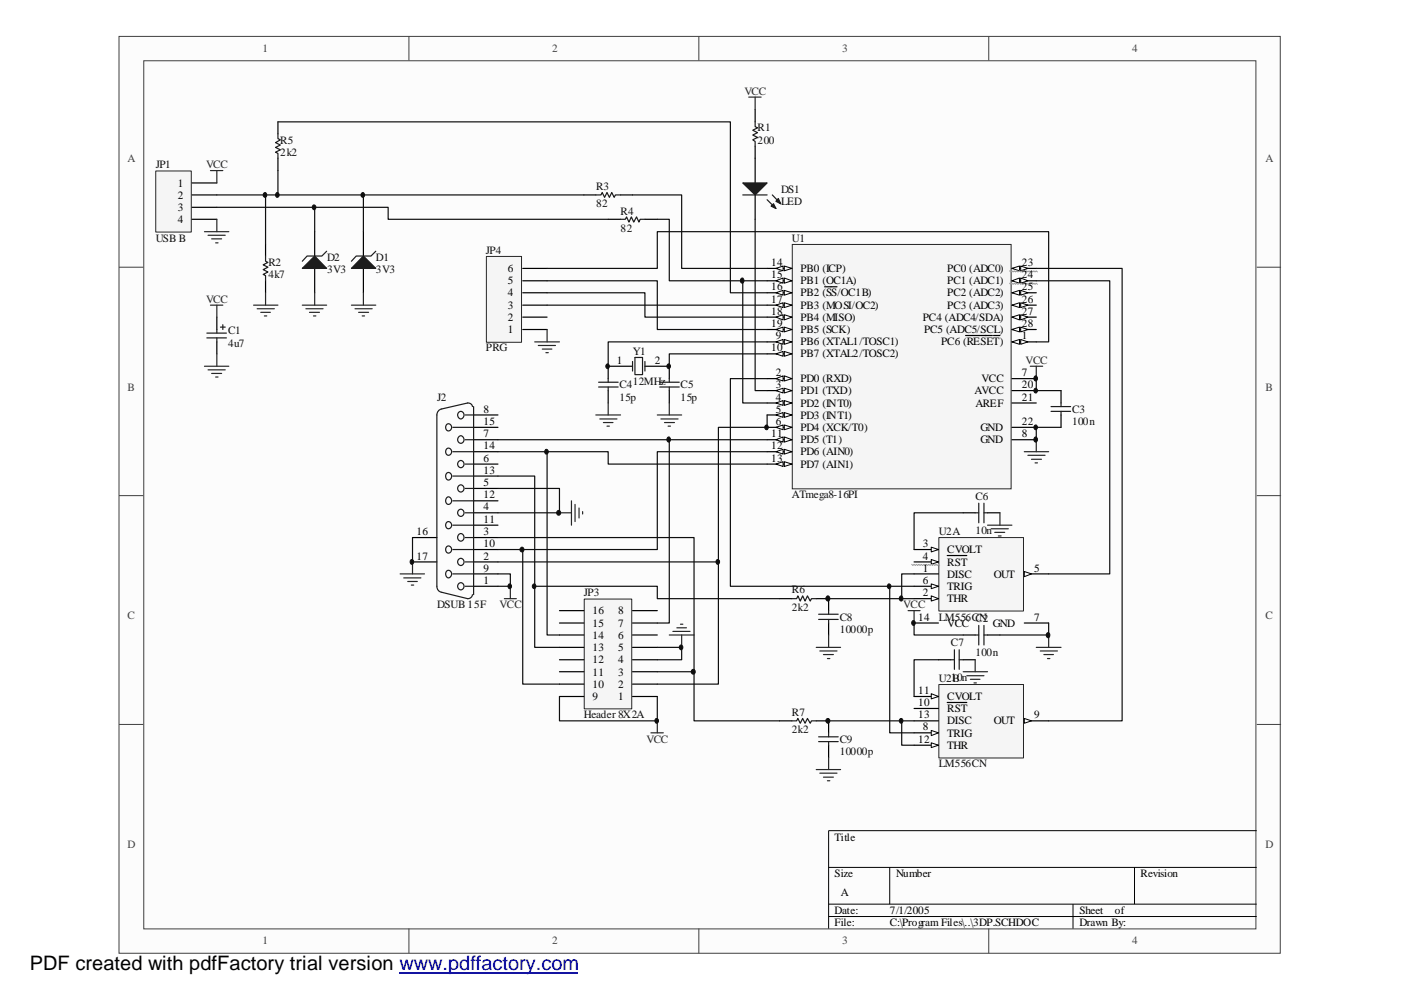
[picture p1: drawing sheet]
<svg xmlns="http://www.w3.org/2000/svg" width="297mm" height="210mm" viewBox="0 0 297 210" stroke-linecap="round" stroke-linejoin="round" font-family="sans-serif">
<path d="M25.3 7.8h246.1v194.3h-246.1z" fill="#fcfcfc"/>
<path d="M25.2 7.7h246.2v194.4h-246.2z" fill="none" stroke="#404040" stroke-width=".21"/>
<path d="M30.6 13h235.7v183.9h-235.7z" fill="#fcfcfc"/>
<g fill="none" stroke="#404040" stroke-width=".21">
<path d="M30.5 12.9h235.8v184h-235.8zM86.7 7.6v5.2M148.2 7.6v5.2M209.6 7.6v5.2M25.2 56.7h5.2M266.4 56.7h5.2M25.2 105.1h5.2M266.4 105.1h5.2M25.2 153.6h5.2M266.4 153.6h5.2M86.7 196.9v5.2M148.2 196.9v5.2"/>
<path d="M209.6 196.9v5.2"/>
</g>
<path d="M266.4 176.1h-90.7v20.8M175.7 183.9h90.7M175.7 191.7h90.7M175.7 194.3h90.7M188.6 183.9v7.8M227.5 191.7v5.2M240.5 183.9v7.8" fill="none" stroke="#000" stroke-width=".21"/>
<path d="M168.1 51.9h46.3v51.7h-46.3z" fill="#f5f5f5"/>
<path d="M168 51.8h46.4v51.8h-46.4z" fill="none" stroke="#262626" stroke-width=".21"/>
<path d="M214.5 72.5h5.2" fill="none" stroke="#000" stroke-width=".25"/>
<g fill="#fcfcfc" stroke="#000" stroke-width=".21">
<path d="M214.5 72.5l1.7-.5v1z" fill-rule="evenodd"/>
<path d="M216.4 72l1.5 .5-1.5 .5z" fill-rule="evenodd"/>
</g>
<path d="M204.7 71.1h5.7M210.7 71.1h1.3M162.6 80.3h5.3" fill="none" stroke="#000" stroke-width=".25"/>
<g fill="#fcfcfc" stroke="#000" stroke-width=".21">
<path d="M166.3 79.7l1.6 .6-1.6 .5z" fill-rule="evenodd"/>
<path d="M164.5 80.3l1.5-.6v1.1z" fill-rule="evenodd"/>
</g>
<path d="M162.6 82.8h5.3" fill="none" stroke="#000" stroke-width=".25"/>
<g fill="#fcfcfc" stroke="#000" stroke-width=".21">
<path d="M166.3 82.3l1.6 .5-1.6 .5z" fill-rule="evenodd"/>
<path d="M164.5 82.8l1.5-.5v1z" fill-rule="evenodd"/>
</g>
<path d="M162.6 85.4h5.3" fill="none" stroke="#000" stroke-width=".25"/>
<g fill="#fcfcfc" stroke="#000" stroke-width=".21">
<path d="M166.3 84.9l1.6 .5-1.6 .6z" fill-rule="evenodd"/>
<path d="M164.5 85.4l1.5-.5v1.1z" fill-rule="evenodd"/>
</g>
<path d="M162.6 88h5.3" fill="none" stroke="#000" stroke-width=".25"/>
<g fill="#fcfcfc" stroke="#000" stroke-width=".21">
<path d="M166.3 87.5l1.6 .5-1.6 .5z" fill-rule="evenodd"/>
<path d="M164.5 88l1.5-.5v1z" fill-rule="evenodd"/>
</g>
<path d="M162.6 90.6h5.3" fill="none" stroke="#000" stroke-width=".25"/>
<g fill="#fcfcfc" stroke="#000" stroke-width=".21">
<path d="M166.3 90.1l1.6 .5-1.6 .5z" fill-rule="evenodd"/>
<path d="M164.5 90.6l1.5-.5v1z" fill-rule="evenodd"/>
</g>
<path d="M162.6 72.5h5.3M214.5 80.3h5.2M214.5 93.2h5.2" fill="none" stroke="#000" stroke-width=".25"/>
<g fill="#fcfcfc" stroke="#000" stroke-width=".21">
<path d="M166.3 72l1.6 .5-1.6 .5z" fill-rule="evenodd"/>
<path d="M164.5 72.5l1.5-.5v1z" fill-rule="evenodd"/>
</g>
<path d="M162.6 75h5.3" fill="none" stroke="#000" stroke-width=".25"/>
<g fill="#fcfcfc" stroke="#000" stroke-width=".21">
<path d="M166.3 74.5l1.6 .5-1.6 .5z" fill-rule="evenodd"/>
<path d="M164.5 75l1.5-.5v1z" fill-rule="evenodd"/>
</g>
<path d="M162.6 93.2h5.3" fill="none" stroke="#000" stroke-width=".25"/>
<g fill="#fcfcfc" stroke="#000" stroke-width=".21">
<path d="M166.3 92.6l1.6 .6-1.6 .5z" fill-rule="evenodd"/>
<path d="M164.5 93.2l1.5-.6v1.1z" fill-rule="evenodd"/>
</g>
<path d="M162.6 95.8h5.3" fill="none" stroke="#000" stroke-width=".25"/>
<g fill="#fcfcfc" stroke="#000" stroke-width=".21">
<path d="M166.3 95.3l1.6 .5-1.6 .5z" fill-rule="evenodd"/>
<path d="M164.5 95.8l1.5-.5v1z" fill-rule="evenodd"/>
</g>
<path d="M162.6 98.4h5.3" fill="none" stroke="#000" stroke-width=".25"/>
<g fill="#fcfcfc" stroke="#000" stroke-width=".21">
<path d="M166.3 97.9l1.6 .5-1.6 .5z" fill-rule="evenodd"/>
<path d="M164.5 98.4l1.5-.5v1z" fill-rule="evenodd"/>
</g>
<path d="M162.6 56.9h5.3" fill="none" stroke="#000" stroke-width=".25"/>
<g fill="#fcfcfc" stroke="#000" stroke-width=".21">
<path d="M166.3 56.4l1.6 .5-1.6 .5z" fill-rule="evenodd"/>
<path d="M164.5 56.9l1.5-.5v1z" fill-rule="evenodd"/>
</g>
<path d="M162.6 59.5h5.3" fill="none" stroke="#000" stroke-width=".25"/>
<g fill="#fcfcfc" stroke="#000" stroke-width=".21">
<path d="M166.3 58.9l1.6 .6-1.6 .5z" fill-rule="evenodd"/>
<path d="M164.5 59.5l1.5-.6v1.1z" fill-rule="evenodd"/>
</g>
<path d="M162.6 62.1h5.3" fill="none" stroke="#000" stroke-width=".25"/>
<g fill="#fcfcfc" stroke="#000" stroke-width=".21">
<path d="M166.3 61.6l1.6 .5-1.6 .5z" fill-rule="evenodd"/>
<path d="M164.5 62.1l1.5-.5v1z" fill-rule="evenodd"/>
</g>
<path d="M162.6 64.7h5.3M174.8 60.8h2.7" fill="none" stroke="#000" stroke-width=".25"/>
<g fill="#fcfcfc" stroke="#000" stroke-width=".21">
<path d="M166.3 64.2l1.6 .5-1.6 .5z" fill-rule="evenodd"/>
<path d="M164.5 64.7l1.5-.5v1z" fill-rule="evenodd"/>
</g>
<path d="M162.6 67.2h5.3" fill="none" stroke="#000" stroke-width=".25"/>
<g fill="#fcfcfc" stroke="#000" stroke-width=".21">
<path d="M166.3 66.7l1.6 .5-1.6 .6z" fill-rule="evenodd"/>
<path d="M164.5 67.2l1.5-.5v1.1z" fill-rule="evenodd"/>
</g>
<path d="M162.6 69.9h5.3" fill="none" stroke="#000" stroke-width=".25"/>
<g fill="#fcfcfc" stroke="#000" stroke-width=".21">
<path d="M166.3 69.4l1.6 .5-1.6 .5z" fill-rule="evenodd"/>
<path d="M164.5 69.9l1.5-.5v1z" fill-rule="evenodd"/>
</g>
<path d="M214.5 56.9h5.2M214.5 82.8h5.2M214.5 85.4h5.2M214.5 90.6h5.2" fill="none" stroke="#000" stroke-width=".25"/>
<g fill="#fcfcfc" stroke="#000" stroke-width=".21">
<path d="M214.5 56.9l1.7-.5v1z" fill-rule="evenodd"/>
<path d="M216.4 56.4l1.5 .5-1.5 .5z" fill-rule="evenodd"/>
</g>
<path d="M214 57.4l.3 .3 .2-.3 .3 .3 .3-.3 .2 .3 .3-.3 .2 .3 .4-.3 .2 .3 .3-.3 .2 .3 .3-.3 .2 .3 .3-.3 .2 .3 .3-.3 .2 .3 .3-.3 .2 .3 .3-.3 .3 .3 .2-.3 .3 .3" fill="none" stroke="#9f9f9f" stroke-width=".21"/>
<path d="M214.5 59.5h5.2" fill="none" stroke="#000" stroke-width=".25"/>
<g fill="#fcfcfc" stroke="#000" stroke-width=".21">
<path d="M214.5 59.5l1.7-.6v1.1z" fill-rule="evenodd"/>
<path d="M216.4 58.9l1.5 .6-1.5 .5z" fill-rule="evenodd"/>
</g>
<path d="M214 60l.3 .3 .2-.3 .3 .3 .3-.3 .2 .3 .3-.3 .2 .3 .4-.3 .2 .3 .3-.3 .2 .3 .3-.3 .2 .3 .3-.3 .2 .3 .3-.3 .2 .3 .3-.3 .2 .3 .3-.3 .3 .3 .2-.3 .3 .3" fill="none" stroke="#9f9f9f" stroke-width=".21"/>
<path d="M214.5 62.1h5.2" fill="none" stroke="#000" stroke-width=".25"/>
<g fill="#fcfcfc" stroke="#000" stroke-width=".21">
<path d="M214.5 62.1l1.7-.5v1z" fill-rule="evenodd"/>
<path d="M216.4 61.6l1.5 .5-1.5 .5z" fill-rule="evenodd"/>
</g>
<path d="M214.5 64.7h5.2" fill="none" stroke="#000" stroke-width=".25"/>
<g fill="#fcfcfc" stroke="#000" stroke-width=".21">
<path d="M214.5 64.7l1.7-.5v1z" fill-rule="evenodd"/>
<path d="M216.4 64.2l1.5 .5-1.5 .5z" fill-rule="evenodd"/>
</g>
<path d="M214.5 67.2h5.2" fill="none" stroke="#000" stroke-width=".25"/>
<g fill="#fcfcfc" stroke="#000" stroke-width=".21">
<path d="M214.5 67.2l1.7-.5v1.1z" fill-rule="evenodd"/>
<path d="M216.4 66.7l1.5 .5-1.5 .6z" fill-rule="evenodd"/>
</g>
<path d="M214.5 69.9h5.2" fill="none" stroke="#000" stroke-width=".25"/>
<g fill="#fcfcfc" stroke="#000" stroke-width=".21">
<path d="M214.5 69.9l1.7-.5v1z" fill-rule="evenodd"/>
<path d="M216.4 69.4l1.5 .5-1.5 .5z" fill-rule="evenodd"/>
</g>
<path d="M199.1 114.1h17.9v15.5h-17.9z" fill="#f5f5f5"/>
<path d="M199.1 114h17.9v15.6h-17.9z" fill="none" stroke="#262626" stroke-width=".21"/>
<path d="M193.8 124.3h5.2" fill="none" stroke="#000" stroke-width=".25"/>
<path d="M197.4 123.8l1.6 .5-1.6 .5z" fill-rule="evenodd" fill="#fcfcfc" stroke="#000" stroke-width=".21"/>
<path d="M217.2 121.7h5.1" fill="none" stroke="#000" stroke-width=".25"/>
<path d="M217.2 121.2l1.5 .5-1.5 .6z" fill-rule="evenodd" fill="#fcfcfc" stroke="#000" stroke-width=".21"/>
<path d="M193.8 119.1h5.2" fill="none" stroke="#000" stroke-width=".25"/>
<path d="M197.4 118.6l1.6 .5-1.6 .5z" fill-rule="evenodd" fill="#fcfcfc" stroke="#000" stroke-width=".21"/>
<path d="M193.8 116.5h5.2M200.8 117.8h4.2" fill="none" stroke="#000" stroke-width=".25"/>
<path d="M193.3 119.6l.2 .3 .3-.3 .3 .3 .2-.3 .3 .3 .2-.3 .3 .3 .2-.3 .3 .3 .3-.3 .3 .3 .2-.3 .3 .3 .2-.3 .3 .3 .2-.3 .3 .3 .3-.3 .2 .3 .3-.3 .2 .3 .3-.3 .2 .3" fill="none" stroke="#9f9f9f" stroke-width=".21"/>
<path d="M197.4 116l1.6 .5-1.6 .5z" fill-rule="evenodd" fill="#fcfcfc" stroke="#000" stroke-width=".21"/>
<path d="M193.8 126.9h5.2" fill="none" stroke="#000" stroke-width=".25"/>
<path d="M197.4 126.3l1.6 .6-1.6 .5z" fill-rule="evenodd" fill="#fcfcfc" stroke="#000" stroke-width=".21"/>
<g fill="none" stroke="#000" stroke-width=".25">
<path d="M58.9 25.8v2.6M58.9 33.5v2.7M160.1 23.2v2.6M160.1 31v7.8M56.3 51.7v2.6M56.3 59.5v2.6M66.7 49.1v5.2M66.7 56.9v5.2M77 49.1v5.2M77 56.9v5.2M123.8 41.3h2.5M128.9 46.5h2.7"/>
<path d="M131.6 41.3h2.5M136.7 46.5h2.7M160.1 41.3v5.2M128.9 77.7h5.2M136.7 77.7h5.2M100.4 98.4h5.2M100.4 93.2h5.2M100.4 88h5.2M100.4 95.8h5.2M100.4 90.6h5.2M87.5 119.1h5.1M87.5 114h5.1"/>
<path d="M100.4 119.1h5.2M100.4 114h5.2M100.4 108.7h5.2M100.4 103.6h5.2M100.4 116.5h5.2M100.4 111.4h5.2M100.4 106.2h5.2M100.4 100.9h5.2M100.4 121.7h5.2M100.4 124.3h5.2M165.3 126.9h2.6M173.1 126.9h2.6"/>
<path d="M193.8 121.7h5.2M193.8 132.1h5.2M217.2 132.1h5.1M165.3 152.8h2.6M173.1 152.8h2.6"/>
</g>
<g fill="none" stroke="#1c1c1c" stroke-width=".25">
<path d="M58.9 28.4v1l.5 .2-1 .6 1 .5-1 .6 1 .5-1 .5 .5 .2v1M160.1 25.8v1.1l.5 .2-1 .5 1 .5-1 .5 1 .5-1 .5 .5 .4v1M56.3 54.3v1.1l.5 .2-1 .5 1 .6-1 .5 1 .5-1 .5 .5 .2v1.1M69.3 53.3l-1.1 1h-3.1l-1 1.1M79.7 53.3l-1 1h-3.2l-1 1.1M126.3 41.3h1.1l.3-.5 .5 1 .5-1 .5 1 .5-1 .5 1 .3-.5h1.1M131.6 46.5h1l.2-.5 .5 1.1 .6-1.1 .5 1.1 .6-1.1 .5 1.1 .2-.6h1M157.5 41.3h5.1M162.6 42.3l1.9 1.9M163.7 41.3l1.8 1.9M134.1 76.6v2.1M134.6 75.8h1.6v3.6h-1.6z"/>
<path d="M136.7 76.6v2.1M94.7 90.1a.68 .68 0 0 1 .9 0 .68 .68 0 0 1 0 1 .68 .68 0 0 1-.9 0 .94 .94 0 0 1 0-1zM94.7 95.2a.68 .68 0 0 1 .9 .1 .68 .68 0 0 1 0 .9 .68 .68 0 0 1-.9 .1 .94 .94 0 0 1 0-1.1zM96 95.8h4.4M96 90.6h4.4M97.2 87.4a.74 .74 0 0 1 1.2 .5 .74 .74 0 0 1-.9 .9 .88 .88 0 0 1-.3-1.4zM97.2 92.7a.75 .75 0 0 1 1.2 .2 .75 .75 0 0 1-.4 1 .75 .75 0 0 1-.9-.3 .75 .75 0 0 1 .1-.9zM98.6 98.4h1.8M98.6 93.2h1.8M98.6 88h1.8M100.2 86.2a.93 .93 0 0 0-1.1-.8l-5.5 1.3a1.26 1.26 0 0 0-1 1.3v36.3a1.23 1.23 0 0 0 1 1.3l5.6 1.3a.93 .93 0 0 0 1-.8M100.4 86.2v39.9"/>
<path d="M94.7 100.4a.75 .75 0 0 1 1.1 .3 .75 .75 0 0 1-.5 1 .77 .77 0 0 1-.8-.4 .77 .77 0 0 1 .2-.9zM94.7 110.8a.68 .68 0 0 1 .9 .1 .68 .68 0 0 1 0 .9 .68 .68 0 0 1-.9 .1 .94 .94 0 0 1 0-1.1zM94.7 116a.68 .68 0 0 1 .9 .1 .68 .68 0 0 1 0 .9 .68 .68 0 0 1-.9 .1 .94 .94 0 0 1 0-1.1zM94.8 105.4a.76 .76 0 0 1 1 .8 .76 .76 0 0 1-1 .7 .94 .94 0 0 1 0-1.5zM96 116.5h4.4M96 111.4h4.4M96 106.2h4.4M96 100.9h4.4M97.2 113.4a.72 .72 0 0 1 1 .1 .72 .72 0 0 1 0 .9 .72 .72 0 0 1-1 .1 .89 .89 0 0 1 0-1.1zM98.6 119.1h1.8M98.6 114h1.8M98.6 108.7h1.8"/>
<path d="M98.6 103.6h1.8M94.7 121.1a.75 .75 0 0 1 1.1 .3 .75 .75 0 0 1-.5 1.1 .77 .77 0 0 1-.8-.4 .77 .77 0 0 1 .2-1zM96 121.7h4.4M98.6 124.3h1.8M167.9 126.9h1l.3-.6 .5 1.1 .5-1.1 .5 1.1 .5-1.1 .6 1.1 .2-.5h1.1M167.9 152.8h1l.3-.5 .5 1 .5-1 .5 1 .5-1 .6 1 .2-.5h1.1"/>
<circle cx="97.7" cy="98.4" r=".71"/>
<circle cx="97.7" cy="103.5" r=".71"/>
<circle cx="97.7" cy="119.1" r=".71"/>
<circle cx="97.7" cy="108.7" r=".71"/>
<circle cx="97.7" cy="124.3" r=".71"/>
</g>
<g fill="#1c1c1c" stroke="#1c1c1c" stroke-width=".25">
<path d="M77 54.3l2.7 2.6h-5.2z" fill-rule="evenodd"/>
<path d="M66.7 54.3l2.6 2.6h-5.2z" fill-rule="evenodd"/>
<path d="M157.5 38.8h5.1l-2.5 2.5z" fill-rule="evenodd"/>
<path d="M163.5 43.7l.5-.5 .5 1z" fill-rule="evenodd"/>
<path d="M165 42.1l.5 1.1-1-.5z" fill-rule="evenodd"/>
</g>
<path d="M158.7 20.6h2.7M160.1 20.6v2.6M218.4 77.7h2.7M219.7 77.7v2.6M217.2 95.8h5.1M217.9 96.5h3.7M218.7 97.4h2.1M219.5 98.1h.5M219.7 93.2v2.6" fill="none" stroke="#262626" stroke-width=".25"/>
<path d="M162.6 75h-20.7v2.7M162.6 72.5h-33.7v5.2" fill="none" stroke="#0e0e0e" stroke-width=".25"/>
<path d="M124 127.1h9.9v23.2h-9.9z" fill="#f5f5f5"/>
<path d="M123.9 127h10v23.3h-10z" fill="none" stroke="#262626" stroke-width=".21"/>
<g fill="none" stroke="#000" stroke-width=".25">
<path d="M118.6 139.9h5.2M118.6 137.3h5.2M118.6 134.6h5.2M118.6 132.1h5.2M118.6 129.5h5.2M134.1 139.9h5.3M134.1 137.3h5.3M134.1 134.6h5.3M134.1 132.1h5.3M134.1 129.5h5.3M118.6 147.7h5.2M118.6 145h5.2"/>
<path d="M118.6 142.4h5.2M134.1 147.7h5.3M134.1 145h5.3M134.1 142.4h5.3"/>
</g>
<g fill="none" stroke="#262626" stroke-width=".25">
<path d="M53.8 64.7h5.1M54.5 65.5h3.7M55.3 66.2h2M56 67h.6M56.3 62.1v2.6M64.1 64.7h5.2M64.9 65.5h3.6M65.6 66.2h2.1M66.5 67h.5M66.7 62.1v2.6M74.5 64.7h5.2M75.3 65.5h3.6"/>
<path d="M76 66.2h2.1M76.8 67h.5M77 62.1v2.6"/>
</g>
<path d="M103.2 54.5h7.4v18.1h-7.4z" fill="#f5f5f5"/>
<path d="M103.1 54.4h7.5v18.2h-7.5z" fill="none" stroke="#262626" stroke-width=".21"/>
<path d="M110.8 59.5h5.2M110.8 56.9h5.2M110.8 69.9h5.2M110.8 67.2h5.2M110.8 64.7h5.2M110.8 62.1h5.2" fill="none" stroke="#000" stroke-width=".25"/>
<g fill="none" stroke="#0e0e0e" stroke-width=".25">
<path d="M116 56.9h23.4v-7.8h82.9v23.4h-2.6M116 59.5h23.4v10.4h23.2M160.1 46.5v36.3h2.5M116 62.1h20.7v5.1h25.9M116 64.7h46.6M105.6 95.8h23.3v2.6h33.7M105.6 93.2h57M116 95.8v38.8h2.6M141.9 93.2v38.9h-2.5M162.6 95.8h-23.2v20.7h-33.8M105.6 103.6h13v5.1h-13M105.6 119.1h46.7v25.9h-12.9"/>
<path d="M105.6 114h41.6v28.4h-7.8M110.8 116.5v28.5h7.8M105.6 121.7h2.6v2.6h-2.6M139.4 137.3h5.1v2.6h-5.1M118.6 147.7v5.1h20.8v-5.1"/>
</g>
<g fill="none" stroke="#262626" stroke-width=".25">
<path d="M113.4 72.5h5.2M114.1 73.3h3.7M115 74h2M115.7 74.8h.5M116 69.9v2.6M118.6 108.7h2.6M121.2 106.2v5.2M121.9 106.9v3.7M122.8 107.7v2.1M123.5 108.5v.5M106.9 126.9h2.6M108.2 124.3v2.6"/>
<path d="M141.9 134.6h5.3M142.7 133.9h3.6M143.5 133.1h2M144.3 132.3h.5M144.5 134.6v2.7M138 155.4h2.6M139.4 152.8v2.6"/>
</g>
<path d="M199.1 145.2h17.9v15.5h-17.9z" fill="#f5f5f5"/>
<path d="M199.1 145.1h17.9v15.6h-17.9z" fill="none" stroke="#262626" stroke-width=".21"/>
<path d="M193.8 155.4h5.2" fill="none" stroke="#000" stroke-width=".25"/>
<path d="M197.4 154.9l1.6 .5-1.6 .6z" fill-rule="evenodd" fill="#fcfcfc" stroke="#000" stroke-width=".21"/>
<path d="M217.2 152.8h5.1" fill="none" stroke="#000" stroke-width=".25"/>
<path d="M217.2 152.3l1.5 .5-1.5 .5z" fill-rule="evenodd" fill="#fcfcfc" stroke="#000" stroke-width=".21"/>
<path d="M193.8 150.2h5.2M193.8 147.7h5.2M200.8 148.9h4.2" fill="none" stroke="#000" stroke-width=".25"/>
<path d="M197.4 147.1l1.6 .6-1.6 .5z" fill-rule="evenodd" fill="#fcfcfc" stroke="#000" stroke-width=".21"/>
<path d="M193.8 158h5.2" fill="none" stroke="#000" stroke-width=".25"/>
<path d="M197.4 157.5l1.6 .5-1.6 .5z" fill-rule="evenodd" fill="#fcfcfc" stroke="#000" stroke-width=".21"/>
<path d="M193.8 152.8h5.2" fill="none" stroke="#000" stroke-width=".25"/>
<path d="M192.5 129.5h2.6M193.8 129.5v2.6M219.7 137.3h5.3M220.6 138h3.6M221.3 138.8h2.1M222.1 139.6h.5M222.3 134.6v2.7" fill="none" stroke="#262626" stroke-width=".25"/>
<path d="M33.1 36.3h7.5v12.9h-7.5z" fill="#f5f5f5"/>
<path d="M33 36.3h7.6v12.9h-7.6z" fill="none" stroke="#262626" stroke-width=".21"/>
<g fill="none" stroke="#000" stroke-width=".25">
<path d="M40.7 38.8h5.3M40.7 41.3h5.3M40.7 44h5.3M40.7 46.5h5.3M46 67.2v2.7M46 72.5v2.5M128.9 77.7v2.6M141.9 77.7v2.6M128.9 82.8v2.6M141.9 82.8v2.6M225 82.8v2.6M225 88v2.6"/>
<path d="M204.2 108.7h2.6M209.4 108.7h2.6M175.7 126.9v2.6M175.7 132.1v2.5M199 139.9h2.6M204.2 134.6h2.6M204.2 139.9h2.6M209.4 134.6h2.6M175.7 152.8v2.6M175.7 158v2.6"/>
</g>
<g fill="none" stroke="#262626" stroke-width=".25">
<path d="M44.6 36.2h2.6M46 36.2v2.6M43.3 49.1h5.2M44.1 49.9h3.7M44.9 50.6h2.1M45.7 51.5h.5M46 46.5v2.6M43.3 77.7h5.2M44.1 78.4h3.7M44.6 64.7h2.6M44.9 79.2h2.1M45.7 79.9h.5"/>
<path d="M46 64.7v2.5M46 75v2.7M126.3 88h5.3M127.2 88.8h3.6M127.9 89.6h2.1M128.7 90.4h.5M128.9 85.4v2.6M139.4 88h5.1M140.1 88.8h3.7M140.9 89.6h2.1M141.6 90.4h.6M141.9 85.4v2.6"/>
<path d="M87.5 119.1v2.6M209.4 111.4h5.1M210.1 112.1h3.7M210.9 112.9h2.1M211.7 113.6h.6M212 108.7v2.7M84.8 121.7h5.2M85.6 122.5h3.6M86.4 123.3h2.1M87.2 124.1h.5M173.1 137.3h5.1M173.8 138h3.7"/>
<path d="M174.6 138.8h2.1M175.4 139.6h.5M175.7 134.6v2.7M206.8 139.9v2.5M204.2 142.4h5.2M205 143.3h3.6M205.7 144h2.1M206.5 144.8h.5M173.1 163.2h5.1M173.8 163.9h3.7M174.6 164.8h2.1M175.4 165.5h.5"/>
<path d="M175.7 160.6v2.6"/>
</g>
<g fill="none" stroke="#0e0e0e" stroke-width=".25">
<path d="M58.9 25.8h96v36.3h7.7M58.9 36.2v5.1M46 44h20.7M46 41.3h77.8M56.3 41.3v10.4M77 41.3v7.8M128.9 46.5h-46.6v-2.5h-15.6v5.1M134.1 41.3h10.4v15.6h18.1M139.4 46.5h2.5v13h15.6v25.9h5.1M157.5 59.5h5.1M219.7 59.5h15.6v62.2h-13M219.7 56.9h18.2v95.9h-15.6"/>
<path d="M162.6 88v2.6h-10.3v28.5M162.6 80.3h-7.7v44h38.9M219.7 80.3v2.5h5.3M225 90.6h-5.3v2.6M87.5 114v5.1M105.6 100.9h7.8v23.4h26v2.6h25.9M204.2 108.7h-10.4v7.8M113.4 124.3v13h5.2M175.7 126.9h15.5M188.6 124.3v31.1h5.2M193.8 132.1v2.5h10.4M193.8 121.7h-2.6v5.2h2.6"/>
<path d="M199 139.9h-5.2v7.8M222.3 132.1v2.5h-10.3M147.2 142.4v10.4h18.1M175.7 152.8h15.5M193.8 152.8h-2.6v5.2h2.6"/>
</g>
<g fill="none" stroke="#1c1c1c" stroke-width=".25">
<path d="M43.9 70.6h4.1M43.9 71.6h4.1M46 69.9v.7M46 71.6v.9M46.7 69.4h1.1M47.2 68.8v1.1M126.9 81h4.2M126.9 82.1h4.2M128.9 80.3v.7M128.9 82.1v.7M139.9 81h4.1M139.9 82.1h4.1"/>
<path d="M141.9 80.3v.7M141.9 82.1v.7M222.8 86.2h4.2M222.8 87.2h4.2M225 85.4v.8M225 87.2v.8M206.8 108.7h.7M207.5 106.7v4.1M208.6 106.7v4.1M208.6 108.7h.8M173.6 130.2h4.1M173.6 131.3h4.1"/>
<path d="M175.7 129.5v.7M175.7 131.3v.8M201.6 139.9h.8M202.4 137.8v4.1M203.4 137.8v4.1M203.4 139.9h.8M206.8 134.6h.7M207.5 132.6v4.2M208.6 132.6v4.2M208.6 134.6h.8M173.6 156.2h4.1M173.6 157.2h4.1"/>
<path d="M175.7 155.4v.8M175.7 157.2v.8"/>
</g>
<g fill="#0e0e0e" stroke="#0e0e0e" stroke-width=".21">
<path d="M56 40.9l.2-.1a.49 .49 0 0 1 .3 .6 .49 .49 0 0 1-.5 .4 .59 .59 0 0 1 0-.9z" fill-rule="evenodd"/>
<path d="M58.6 40.9l.2-.1a.49 .49 0 0 1 .4 .6 .49 .49 0 0 1-.6 .4 .64 .64 0 0 1 0-.9z" fill-rule="evenodd"/>
<path d="M66.4 43.5h.4a.55 .55 0 0 1 .2 .6 .55 .55 0 0 1-.5 .4 .58 .58 0 0 1-.1-1z" fill-rule="evenodd"/>
<path d="M76.7 40.9l.3-.1a.49 .49 0 0 1 .3 .6 .49 .49 0 0 1-.6 .4 .59 .59 0 0 1 0-.9z" fill-rule="evenodd"/>
<path d="M87.1 118.7h.4a.55 .55 0 0 1 .2 .5 .55 .55 0 0 1-.4 .4 .58 .58 0 0 1-.2-.9z" fill-rule="evenodd"/>
<path d="M107.9 123.9a.45 .45 0 0 1 .6 .4 .45 .45 0 0 1-.6 .4 .62 .62 0 0 1 0-.8z" fill-rule="evenodd"/>
<path d="M113.1 123.9a.45 .45 0 0 1 .5 .4 .45 .45 0 0 1-.5 .4 .57 .57 0 0 1 0-.8z" fill-rule="evenodd"/>
<path d="M115.7 95.3h.1a.49 .49 0 0 1 .4 .5 .49 .49 0 0 1-.5 .4 .64 .64 0 0 1 0-.9z" fill-rule="evenodd"/>
<path d="M128.6 77.2a.45 .45 0 0 1 .6 .5 .45 .45 0 0 1-.6 .4 .57 .57 0 0 1 0-.9z" fill-rule="evenodd"/>
<path d="M139 152.4h.4a.55 .55 0 0 1 .2 .5 .55 .55 0 0 1-.4 .4 .58 .58 0 0 1-.2-.9z" fill-rule="evenodd"/>
<path d="M141.6 92.7l.2-.1a.53 .53 0 0 1 .4 .6 .53 .53 0 0 1-.6 .5 .66 .66 0 0 1 0-1z" fill-rule="evenodd"/>
<path d="M141.6 77.2a.45 .45 0 0 1 .6 .5 .45 .45 0 0 1-.6 .4 .57 .57 0 0 1 0-.9z" fill-rule="evenodd"/>
<path d="M144.2 136.8a.45 .45 0 0 1 .6 .5 .45 .45 0 0 1-.6 .4 .62 .62 0 0 1 0-.9z" fill-rule="evenodd"/>
<path d="M152 118.7h.4a.55 .55 0 0 1 .2 .5 .55 .55 0 0 1-.5 .4 .58 .58 0 0 1-.1-.9z" fill-rule="evenodd"/>
<path d="M157.2 59l.2-.1a.53 .53 0 0 1 .3 .7 .53 .53 0 0 1-.5 .4 .66 .66 0 0 1 0-1z" fill-rule="evenodd"/>
<path d="M162.3 90.2a.45 .45 0 0 1 .6 .4 .45 .45 0 0 1-.6 .4 .57 .57 0 0 1 0-.8z" fill-rule="evenodd"/>
<path d="M175.3 126.4l.2-.1a.57 .57 0 0 1 .4 .6 .57 .57 0 0 1-.4 .5 .57 .57 0 0 1-.4-.4 .57 .57 0 0 1 .2-.6z" fill-rule="evenodd"/>
<path d="M188.3 123.9a.45 .45 0 0 1 .6 .4 .45 .45 0 0 1-.6 .4 .62 .62 0 0 1 0-.8z" fill-rule="evenodd"/>
<path d="M190.9 152.4l.2-.1a.48 .48 0 0 1 .3 .6 .48 .48 0 0 1-.5 .4 .59 .59 0 0 1 0-.9z" fill-rule="evenodd"/>
<path d="M190.9 126.4l.2-.1a.53 .53 0 0 1 .3 .6 .53 .53 0 0 1-.5 .5 .66 .66 0 0 1 0-1z" fill-rule="evenodd"/>
<path d="M193.5 131.6h.4a.57 .57 0 0 1-.2 1 .55 .55 0 0 1-.4-.4 .55 .55 0 0 1 .2-.6z" fill-rule="evenodd"/>
<path d="M219.4 92.7l.2-.1a.53 .53 0 0 1 .4 .6 .53 .53 0 0 1-.6 .5 .66 .66 0 0 1 0-1z" fill-rule="evenodd"/>
<path d="M219.4 90.2a.45 .45 0 0 1 .6 .4 .45 .45 0 0 1-.6 .4 .57 .57 0 0 1 0-.8z" fill-rule="evenodd"/>
<path d="M219.4 82.4a.45 .45 0 0 1 .6 .4 .45 .45 0 0 1-.6 .5 .57 .57 0 0 1 0-.9z" fill-rule="evenodd"/>
<path d="M219.4 79.8l.2-.1a.53 .53 0 0 1 .4 .6 .53 .53 0 0 1-.6 .4 .66 .66 0 0 1 0-.9z" fill-rule="evenodd"/>
<path d="M222 134.2l.2-.1a.62 .62 0 0 1 .4 .6 .62 .62 0 0 1-.4 .5 .59 .59 0 0 1-.4-.4 .59 .59 0 0 1 .2-.6z" fill-rule="evenodd"/>
<circle cx="110.6" cy="116.5" r=".46"/>
<circle cx="118.4" cy="108.7" r=".47"/>
<circle cx="146.9" cy="142.4" r=".47"/>
<circle cx="175.5" cy="152.8" r=".46"/>
</g>
<path d="M84.7 206.3h37.8" fill="none" stroke="#00f" stroke-width=".34"/>
<text font-size="4.2" x="6.3" y="205.7">PDF created with pdfFactory trial version www.pdffactory.com</text>
<g font-size="2.4" fill="#404040">
<text x="55.6" y="11">1</text>
<text x="117.1" y="11">2</text>
<text x="178.6" y="11">3</text>
<text x="240" y="11">4</text>
<text x="27" y="34.4">A</text>
<text x="268.3" y="34.4">A</text>
<text x="27" y="82.8">B</text>
<text x="268.3" y="82.8">B</text>
<text x="27" y="131.3">C</text>
<text x="268.3" y="131.3">C</text>
<text x="27" y="179.8">D</text>
<text x="268.3" y="179.8">D</text>
<text x="55.6" y="200.3">1</text>
<text x="117.1" y="200.3">2</text>
<text x="178.6" y="200.3">3</text>
<text x="240" y="200.3">4</text>
</g>
<g font-size="2.4" fill="#262626">
<text x="157.8" y="20.1">VCC</text>
<text x="43.7" y="35.7">VCC</text>
<text x="43.7" y="64.2">VCC</text>
<text x="217.4" y="77.1">VCC</text>
<text x="105.9" y="129">VCC</text>
<text x="191.5" y="129">VCC</text>
<text x="137.1" y="157.5">VCC</text>
</g>
<g font-size="2.4" fill="#0e0e0e">
<text x="160.6" y="27.9">R1</text>
<text x="33" y="35.7">JP1</text>
<text x="59.4" y="30.5">R5</text>
<text x="59.4" y="33">2k2</text>
<text x="160.6" y="30.5">200</text>
<text x="126.4" y="40.3">R3</text>
<text x="165.6" y="40.8">DS1</text>
<text x="126.4" y="44">82</text>
<text x="131.6" y="45.5">R4</text>
<text x="165.6" y="43.4">LED</text>
<text x="33" y="51.2">USB B</text>
<text x="103" y="53.8">JP4</text>
<text x="131.6" y="49.1">82</text>
<text x="167.9" y="51.2">U1</text>
<text x="56.9" y="56.4">R2</text>
<text x="56.9" y="58.9">4k7</text>
<text x="69.3" y="55.4">D2</text>
<text x="69.3" y="57.9">3V3</text>
<text x="79.7" y="55.4">D1</text>
<text x="79.7" y="57.9">3V3</text>
<text x="48.3" y="70.9">C1</text>
<text x="48.3" y="73.5">4u7</text>
<text x="103" y="74.5">PRG</text>
<text x="134.2" y="75.3">Y1</text>
<text x="131.3" y="82.3">C4</text>
<text x="134.2" y="81.5">12MHz</text>
<text x="144.3" y="82.3">C5</text>
<text x="92.7" y="84.9">J2</text>
<text x="131.3" y="84.9">15p</text>
<text x="144.3" y="84.9">15p</text>
<text x="227.3" y="87.5">C3</text>
<text x="227.3" y="90.1">100n</text>
<text x="167.9" y="105.7">ATmega8-16PI</text>
<text x="206.8" y="105.9">C6</text>
<text x="199.1" y="113.4">U2A</text>
<text x="206.8" y="113.1">10n</text>
<text x="167.9" y="125.8">R6</text>
<text x="92.7" y="129">DSUB 15F</text>
<text x="123.8" y="126.4">JP3</text>
<text x="167.9" y="129.5">2k2</text>
<text x="178.1" y="131.6">C8</text>
<text x="199.1" y="131.6">LM556CN</text>
<text x="206.8" y="131.8">C2</text>
<text x="178.1" y="134.1">10000p</text>
<text x="201.6" y="137">C7</text>
<text x="206.8" y="139.1">100n</text>
<text x="199.1" y="144.5">U2B</text>
<text x="201.6" y="144.3">10n</text>
<text x="123.8" y="152.3">Header 8X2A</text>
<text x="167.9" y="151.8">R7</text>
<text x="167.9" y="155.4">2k2</text>
<text x="178.1" y="157.5">C9</text>
<text x="178.1" y="160.1">10000p</text>
<text x="199.1" y="162.7">LM556CN</text>
</g>
<g font-size="2.4">
<text x="37.7" y="39.6">1</text>
<text x="37.7" y="42.1">2</text>
<text x="37.7" y="44.7">3</text>
<text x="37.7" y="47.3">4</text>
<text x="107.7" y="57.7">6</text>
<text x="163.5" y="56.4">14</text>
<text x="163.5" y="58.9">15</text>
<text x="169.8" y="57.7">PB0 (ICP)</text>
<text x="200.8" y="57.7">PC0 (ADC0)</text>
<text x="216.7" y="56.4">23</text>
<text x="216.7" y="58.9">24</text>
<text x="107.7" y="65.5">3</text>
<text x="107.7" y="62.8">4</text>
<text x="107.7" y="60.3">5</text>
<text x="163.5" y="61.6">16</text>
<text x="163.5" y="64.2">17</text>
<text x="169.8" y="60.3">PB1 (OC1A)</text>
<text x="169.8" y="62.8">PB2 (SS/OC1B)</text>
<text x="169.8" y="65.5">PB3 (MOSI/OC2)</text>
<text x="200.8" y="60.3">PC1 (ADC1)</text>
<text x="200.8" y="62.8">PC2 (ADC2)</text>
<text x="200.8" y="65.5">PC3 (ADC3)</text>
<text x="216.7" y="61.6">25</text>
<text x="216.7" y="64.2">26</text>
<text x="107.7" y="70.6">1</text>
<text x="107.7" y="68.1">2</text>
<text x="163.5" y="66.7">18</text>
<text x="163.5" y="69.4">19</text>
<text x="164.5" y="72">9</text>
<text x="169.8" y="68.1">PB4 (MISO)</text>
<text x="169.8" y="70.6">PB5 (SCK)</text>
<text x="195.7" y="68.1">PC4 (ADC4/SDA)</text>
<text x="195.9" y="70.6">PC5 (ADC5/SCL)</text>
<text x="216.7" y="72">1</text>
<text x="216.7" y="69.4">28</text>
<text x="216.7" y="66.7">27</text>
<text x="130.8" y="77.1">1</text>
<text x="138.9" y="77.1">2</text>
<text x="163.5" y="74.5">10</text>
<text x="169.8" y="73.3">PB6 (XTAL1/TOSC1)</text>
<text x="169.8" y="75.8">PB7 (XTAL2/TOSC2)</text>
<text x="199.6" y="73.3">PC6 (RESET)</text>
<text x="164.5" y="79.7">2</text>
<text x="164.5" y="82.3">3</text>
<text x="169.8" y="81">PD0 (RXD)</text>
<text x="169.8" y="83.6">PD1 (TXD)</text>
<text x="206.6" y="83.6">AVCC</text>
<text x="208.1" y="81">VCC</text>
<text x="216.7" y="79.7">7</text>
<text x="216.7" y="82.3">20</text>
<text x="102.5" y="87.5">8</text>
<text x="164.5" y="84.9">4</text>
<text x="164.5" y="87.5">5</text>
<text x="169.8" y="86.2">PD2 (INT0)</text>
<text x="169.8" y="88.8">PD3 (INT1)</text>
<text x="206.8" y="86.2">AREF</text>
<text x="216.7" y="84.9">21</text>
<text x="102.5" y="92.6">7</text>
<text x="102.5" y="95.3">14</text>
<text x="102.5" y="90.1">15</text>
<text x="163.5" y="92.6">11</text>
<text x="163.5" y="95.3">12</text>
<text x="164.5" y="90.1">6</text>
<text x="169.8" y="91.4">PD4 (XCK/T0)</text>
<text x="169.8" y="94">PD5 (T1)</text>
<text x="207.9" y="94">GND</text>
<text x="207.9" y="91.4">GND</text>
<text x="216.7" y="92.6">8</text>
<text x="216.7" y="90.1">22</text>
<text x="102.5" y="97.9">6</text>
<text x="102.5" y="100.4">13</text>
<text x="163.5" y="97.9">13</text>
<text x="169.8" y="96.5">PD6 (AIN0)</text>
<text x="169.8" y="99.2">PD7 (AIN1)</text>
<text x="102.5" y="103.1">5</text>
<text x="102.5" y="105.7">12</text>
<text x="88.3" y="113.4">16</text>
<text x="102.5" y="113.4">3</text>
<text x="102.5" y="108.2">4</text>
<text x="102.5" y="110.8">11</text>
<text x="88.3" y="118.6">17</text>
<text x="102.5" y="118.6">2</text>
<text x="102.5" y="116">10</text>
<text x="195.7" y="118.6">4</text>
<text x="195.7" y="116">3</text>
<text x="200.8" y="119.9">RST</text>
<text x="200.8" y="117.3">CVOLT</text>
<text x="102.5" y="123.8">1</text>
<text x="102.5" y="121.2">9</text>
<text x="195.7" y="123.8">6</text>
<text x="195.7" y="121.2">1</text>
<text x="200.8" y="125.1">TRIG</text>
<text x="200.8" y="122.5">DISC</text>
<text x="210.7" y="122.5">OUT</text>
<text x="219.3" y="121.2">5</text>
<text x="125.6" y="130.2">16</text>
<text x="131.1" y="130.2">8</text>
<text x="194.6" y="131.6">14</text>
<text x="195.7" y="126.4">2</text>
<text x="200.8" y="127.7">THR</text>
<text x="219.3" y="131.6">7</text>
<text x="125.6" y="135.5">14</text>
<text x="125.6" y="132.9">15</text>
<text x="131.1" y="135.5">6</text>
<text x="131.1" y="132.9">7</text>
<text x="200.8" y="132.9">VCC</text>
<text x="210.5" y="132.9">GND</text>
<text x="125.6" y="143.3">11</text>
<text x="125.6" y="140.6">12</text>
<text x="125.6" y="138">13</text>
<text x="131.1" y="143.3">3</text>
<text x="131.1" y="140.6">4</text>
<text x="131.1" y="138">5</text>
<text x="125.6" y="148.4">9</text>
<text x="125.6" y="145.8">10</text>
<text x="131.1" y="148.4">1</text>
<text x="131.1" y="145.8">2</text>
<text x="194.6" y="149.7">10</text>
<text x="194.6" y="147.1">11</text>
<text x="200.8" y="148.4">CVOLT</text>
<text x="194.6" y="152.3">13</text>
<text x="195.7" y="154.9">8</text>
<text x="200.8" y="151">RST</text>
<text x="200.8" y="153.6">DISC</text>
<text x="210.7" y="153.6">OUT</text>
<text x="219.3" y="152.3">9</text>
<text x="194.6" y="157.5">12</text>
<text x="200.8" y="156.2">TRIG</text>
<text x="200.8" y="158.8">THR</text>
<text x="177" y="178.2">Title</text>
<text x="177" y="186">Size</text>
<text x="178.3" y="189.9">A</text>
<text x="190" y="186">Number</text>
<text x="241.8" y="186">Revision</text>
<text x="177" y="193.8">Date:</text>
<text x="177" y="196.4">File:</text>
<text x="188.6" y="193.8">7/1/2005</text>
<text x="188.6" y="196.4">C:\Program Files\..\3DP.SCHDOC</text>
<text x="228.9" y="193.8">Sheet</text>
<text x="228.9" y="196.4">Drawn By:</text>
<text x="236.4" y="193.8">of</text>
</g>
</svg>
